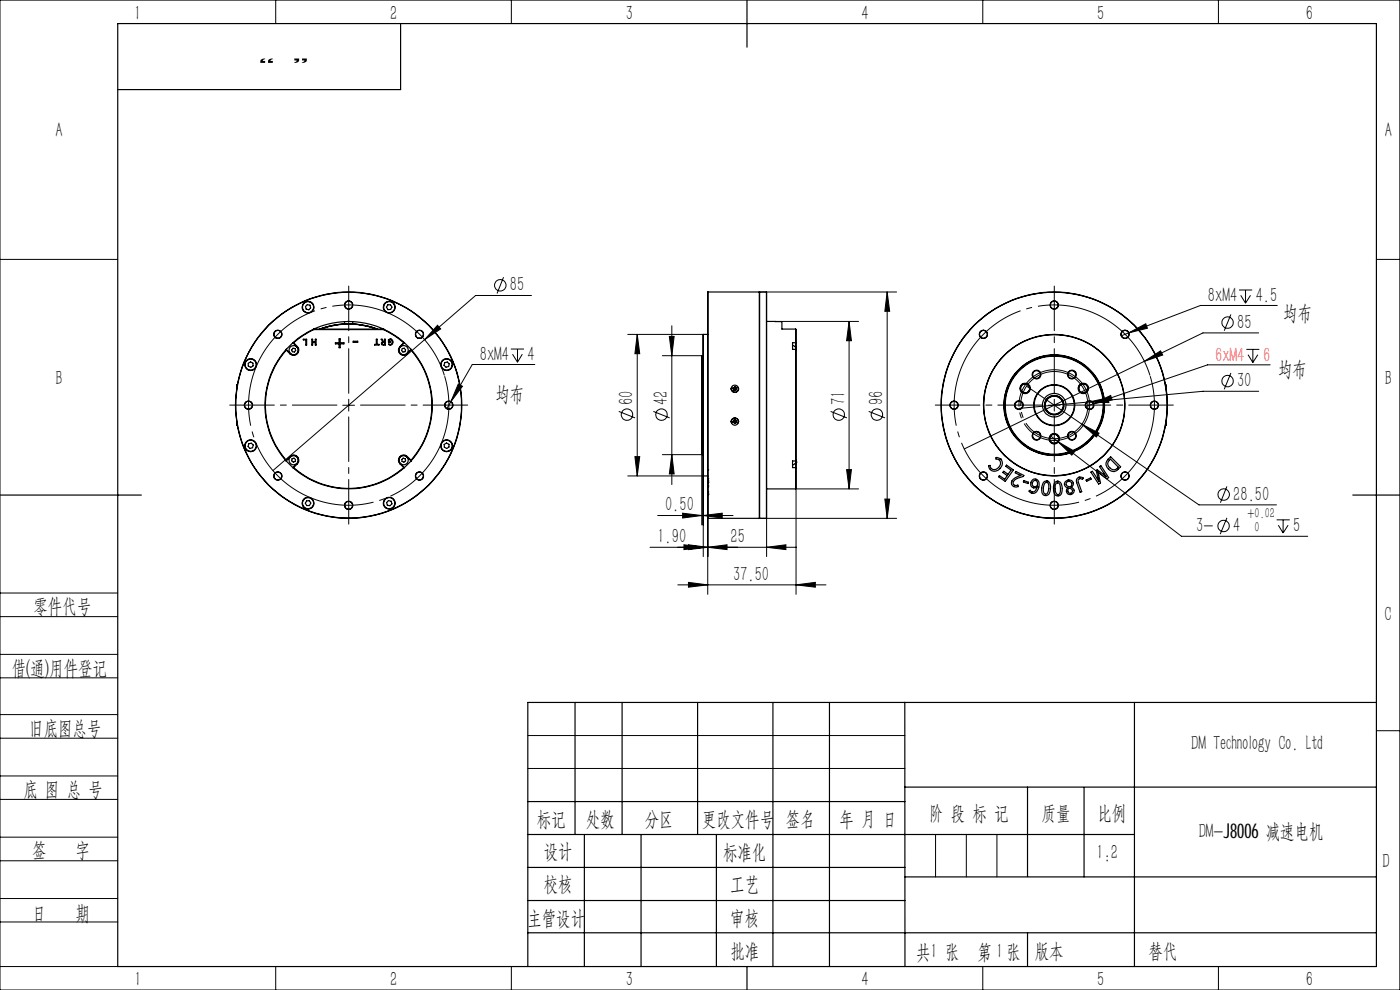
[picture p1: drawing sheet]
<svg xmlns="http://www.w3.org/2000/svg" width="297mm" height="210mm" viewBox="0 0 297 210" stroke-linecap="round" stroke-linejoin="round" font-family="sans-serif">
<g fill="none" stroke="#000" stroke-width=".21">
<path d="M0 0h297v210h-297zM58.5 0v5M108.5 0v5M208.5 0v5M258.5 0v5M0 55h25M106.8 58.8l-1.4 3.5M292 55h5M90.1 72.1l-32.2 27.7M92.8 69l.7 .8-3.4 2.3zM108.4 74h2.8M108.7 75.1l1.1 1.7"/>
<path d="M109.8 74v2.8M110.8 75.1l-1 1.7M112.7 62.7h-11.8l-10.8 9.4M113.5 77.3h-13.3l-4.6 7.9M133.2 70.9h16M135.2 70.9v30.1M135.2 70.9l.5 4.1h-1zM140.5 75.5h8.4M142 71.4h1l-.5 4.1zM142.5 69.1v33.7M161.1 61.9h29.1M164.5 68.2h17.6"/>
<path d="M180.1 68.2v35.5M180.1 68.2l.5 4.1h-1zM188.2 61.9v48.1M188.2 61.9l.5 4.1h-1zM239.4 70.6l3.7-1.9 .3 .9zM239.4 70.6l-1.5 .6M242.7 76.7l3.5-2.3 .5 .9zM242.7 76.7l-38.2 18.5M261.1 66.7l-1.4 3.5M261.1 79.1l-1.4 3.5M262.9 61.5h2.7M263.2 62.6l1 1.7"/>
<path d="M264.2 61.5v2.8M264.4 74.1h2.8M264.8 75.2l1 1.7M265.3 62.6l-1.1 1.7M265.8 74.1v2.8M266.8 75.2l-1 1.7M267 70.6h-11.8l-12.5 6.1M269.5 77.4h-13.3l-25.8 8.8M271 64.8h-16.3l-15.3 5.8M72.7 86h2.5M74 84.7v2.5M95.6 85.2l-.8 1.5"/>
<path d="M97.2 81.4l.9 .5-2.5 3.3zM131.3 87.3l3.4 1.3M134.7 96.9h1l-.5 4.1zM138.6 87.3l3.5 1.3M140.5 96.4h8.4v15M142.5 96.4l.5 4.1h-1zM176.2 87.3l3.5 1.3M179.6 99.6h1l-.5 4.1zM184.3 87.3l3.4 1.3M217.8 81.9l11.7 8.1M222.4 86h2.5M222.8 92.5l1.6 1.2"/>
<path d="M223.7 84.7v2.5M224.4 93.7l3.6 2.1-.6 .7zM224.4 93.7l26.2 20.1h26.8M229.5 90l3.7 1.9-.6 .8zM229.5 90l24.9 17.1h16.4M231.1 85.3l4-.9 .1 1zM231.9 85.7l3.7-1.8 .3 .9zM267 83h-11.8l-39 3.6M133.2 101h16v17.1M137.9 116.1h31.1M139.5 109.4h16M144.8 108.9l4.1 .5-4.1 .5z"/>
<path d="M145.1 115.6l4.1 .5-4.1 .5zM146 115.6l4.1 .5-4.1 .5zM149.2 109.4l4-.5v1zM149.2 101v10.4M150.1 116.1l4.1-.5v1zM150.1 101v25.1M161.1 110h29.1M162.6 116.1l4.1-.5v1zM162.6 110v8.1M168.8 103.7h13.3M168.9 103.7v22.4M187.7 105.9h1l-.5 4.1z"/>
<path d="M260.3 103.2l-1.4 3.4M260.3 109.8l-1.4 3.5M270.8 110.3h2.8M271.2 111.4l1 1.7M272.2 110.3v2.8M273.3 111.4l-1.1 1.7M0 138.8h25M0 125.8h25M0 130.8h25M143.8 124.1h31.4M146 123.5l4.1 .6-4.1 .5zM168.9 124.1l4.1-.6v1.1z"/>
<path d="M0 143.8h25M0 156.6h25M0 151.6h25M112 156h80M292 155h5M0 169.6h25M0 164.6h25M0 177.6h25M112 163h80M198.5 177v9M205 177v9M211.5 177v9"/>
<path d="M0 182.6h25M0 190.6h25M0 195.6h25M0 205h25M58.5 205v5M108.5 205v5M208.5 205v5M258.5 205v5"/>
<circle cx="106.1" cy="60.5" r="1.21"/>
<circle cx="260.4" cy="68.4" r="1.21"/>
<circle cx="133" cy="88" r="1.21"/>
<circle cx="140.3" cy="88" r="1.22"/>
<circle cx="177.9" cy="88" r="1.22"/>
<circle cx="186" cy="87.9" r="1.2"/>
<circle cx="260.4" cy="80.8" r="1.2"/>
<circle cx="259.6" cy="111.6" r="1.21"/>
<circle cx="259.6" cy="104.9" r="1.22"/>
</g>
<path d="M94.3 79.7a21.2 21.2 0 0 0-35.6-8.6 21.2 21.2 0 0 0 9.7 35.3 21.2 21.2 0 0 0 26.2-25.4l-.3-1.3M244 79.7a21.2 21.2 0 0 0-35.6-8.6 21.2 21.2 0 0 0 9.6 35.3 21.2 21.2 0 0 0 26.3-25.4l-.3-1.3" fill="none" stroke="#000" stroke-width=".21" stroke-dasharray="30.5 1.3 1.3 1.3" stroke-dashoffset="-.1" stroke-linecap="butt"/>
<path d="M230.8 83.7a7.5 7.5 0 0 0-12.5-3 7.5 7.5 0 0 0 3.4 12.5 7.5 7.5 0 0 0 9.2-9.1l-.1-.4" fill="none" stroke="#000" stroke-width=".21" stroke-dasharray="30.5 1.3 1.3 1.3" stroke-dashoffset="8.8" stroke-linecap="butt"/>
<path d="M230.5 83.8a7.1 7.1 0 0 0-12-2.8 7.1 7.1 0 0 0 3.3 11.8 7.1 7.1 0 0 0 8.8-8.6l-.1-.4" fill="none" stroke="#000" stroke-width=".21" stroke-dasharray="30.5 1.3 1.3 1.3" stroke-dashoffset="10" stroke-linecap="butt"/>
<path d="M71.5 85.9h-22.8M74 83.4v-22.7M74 88.4v22.8M76.5 85.9h22.7M221.2 85.9h-22.8M223.7 83.4v-22.7M223.7 88.4v22.8M226.2 85.9h22.7" fill="none" stroke="#000" stroke-width=".21" stroke-dasharray="30.5 1.3 1.3 1.3" stroke-dashoffset="21"/>
<g fill="none" stroke="#000" stroke-width=".25">
<path d="M25 5h267v200h-267zM85 5v14h-60M158.5 0v10M52.7 77.1l.5-.3 .5 .2v.6l-.5 .3-.5-.3zM60.7 74.3a17.7 17.7 0 0 0 0 23.3M60.7 74.1a17.9 17.9 0 0 0 0 23.7M60.7 74.1v.2M60.7 74.3l.8 .8M60.7 74.1l.9 .9M61.6 75l-.1 .1M62.1 72.7l-1.4 1.4M62.1 72.7h.2"/>
<path d="M62.1 72.7l.9 .9M62.2 73.9h.4l.1 .5-.3 .3-.4-.1-.1-.4zM62.3 72.7l.8 .8M63 73.6a1 1 0 0 1 0 1.4 1 1 0 0 1-1.4 0M63.1 73.5a1.1 1.1 0 0 1 0 1.6 1.1 1.1 0 0 1-1.6 0M63.1 73.5l-.1 .1M64.3 72h.8v1.2h-.2v-1.1h-.6zM64.8 65l.4-.4 .6 .1 .1 .6-.4 .4-.6-.1zM66.1 72h.2v.5h.6v-.5h.2v1.2h-.2v-.5h-.6v.5h-.2zM66.5 69.8a21 21 0 0 0-4.4 2.9M66.5 69.8l.1 .1M66.5 69.8h14.9"/>
<path d="M66.6 69.9a16.3 16.3 0 0 0-4.3 2.8M66.6 69.9h14.8M68 69.8a17.4 17.4 0 0 1 11.9 0M71.9 71.9h.3v.8h.8v.2h-.8v.9h-.3v-.9h-.7v-.2h.7zM73.1 68.7l-3.1 .4-2.2 .7a17.7 17.7 0 0 1 12.3 0l-2.1-.6-3.2-.5M73.1 68.2a18.6 18.6 0 0 0-6.6 1.6M73.1 68.7h1.7M73.1 68.2h1.7M73.1 68.2v.5M74.8 68.2a18.6 18.6 0 0 1 6.6 1.6M74.8 68.2v.5M74.9 72.4h1v.2h-1z"/>
<path d="M79.8 72h.2v1.1h.4v.1h-.9v-.1h.3zM80.9 72h.2l.3 .5h.2v-.5h.1v1.2l-.7-.1v-.5l.2-.1zM81.2 72.6h.4v.5l-.5-.2zM81.4 69.9a17.3 17.3 0 0 1 4.3 2.8M81.4 69.8a21 21 0 0 1 4.4 2.9M81.4 69.8v.1M82.3 64.7h.5l.2 .2 .1 .2-.2 .5-.6 .1-.3-.5zM82.4 72.1a.6 .6 0 0 1 1 .4 .6 .6 0 0 1-1 .6l.1-.2a.46 .46 0 0 0 .7-.3 .46 .46 0 0 0-.7-.5v.4h.3v.1h-.4zM82.8 71.9h.1M84.8 73.5a1.1 1.1 0 0 0 .1 1.6 1.1 1.1 0 0 0 1.5 0M84.8 73.5l.1 .1M84.9 73.6a1 1 0 0 0 0 1.4 1 1 0 0 0 1.4 0"/>
<path d="M85.3 73.9h.5l.2 .3-.1 .4-.4 .1-.3-.3zM85.7 72.7h.1M85.7 72.7l-.9 .8M85.8 72.7l1.4 1.4M85.8 72.7l-.9 .9M86.3 75l.1 .1M87.2 74.1a17.9 17.9 0 0 1 0 23.7M87.2 74.3a17.7 17.7 0 0 1 0 23.3M87.2 74.1v.2M87.2 74.1l-.9 .9M87.2 74.3l-.8 .8M94.3 76.9l.6-.1 .4 .4-.1 .5-.6 .2-.4-.4z"/>
<path d="M149 75.5v20.9M149 75.5h.2M149.2 70.9v30.1M149.2 70.9h.9M150.2 61.9v48.1M150.2 61.9h10.9M161.1 61.9v48.1M161.1 61.9v.1M162.6 61.9h-1.5v48.1h1.5M162.6 61.9v48.1M162.6 68.2h3.3v1.6h2.9M164.5 68.2h.1"/>
<path d="M168.1 73.3h.2a.77 .77 0 0 1 .6 .9M168.8 69.8v3.9M168.8 74.1v23.7M168.8 69.8l.1 2.9M168.9 72.7h-.8v1.4h.7M168.9 73.5v.3M168.9 72.7v.8M168.9 73.5l-.2 .1M50.2 89.4l.1 .8M50.3 89.7v.5M50.3 81.7l-.1 .8M50.3 81.7v.5"/>
<path d="M50.3 81.7v.1M50.3 90.1v.1M52.7 94.1l.6-.1 .4 .4-.1 .6-.6 .1-.4-.4zM60.7 97.8l1.4 1.4M60.7 97.6v.2M61.5 96.8a1.1 1.1 0 0 1 1.6 0 1.1 1.1 0 0 1 0 1.6M61.5 96.8l-.8 .8M61.5 96.8l.1 .1M61.6 96.9a1 1 0 0 1 1.4 0 1 1 0 0 1 0 1.4M61.6 96.9l-.9 .9M61.9 97.3l.5-.1 .3 .3-.1 .4-.4 .1-.3-.3zM62.1 99.2a17.9 17.9 0 0 0 23.7 0"/>
<path d="M62.1 99.2h.2M62.3 99.2a17.6 17.6 0 0 0 23.4 0M63 98.3l.1 .1M63 98.3l-.9 .9M63.1 98.4l-.8 .8M84.8 98.4l.9 .8M84.9 98.3l-.1 .1M84.9 98.3l.9 .9M85.2 97.5l.3-.3 .5 .1v.4l-.3 .3-.4-.1zM85.7 99.2h.1M86.3 96.9a1 1 0 0 0-1.4 0 1 1 0 0 0 0 1.4M86.3 96.9l.9 .9"/>
<path d="M86.4 96.8a1.1 1.1 0 0 0-1.5 0 1.1 1.1 0 0 0-.1 1.6M86.4 96.8l-.1 .1M86.4 96.8l.8 .8M87.2 97.8l-1.4 1.4M87.2 97.6v.2M94.2 94.3l.5-.3 .5 .3v.5l-.4 .3-.5-.2zM149 96.4h.2M150.1 99.7h.1M155.2 89.7a.76 .76 0 0 1 .7-1.1 .76 .76 0 0 1 .7 1.1M155.2 82.2a.76 .76 0 0 0 .7 1.1 .76 .76 0 0 0 .7-1.1M155.5 89.5l.1 .1M155.5 89.6v-.2h.3l-.1-.3h.3v.2h.2l.1 .2-.3 .1 .1 .2"/>
<path d="M155.5 89.6h.3v.2h.3M155.5 82.4v.1M155.5 89.4v.1M155.6 89.5v.1M155.6 82.2l.2 .1 .1-.3 .2 .1-.1 .3h.3l-.1 .3-.2-.1-.1 .3-.2-.1v-.3h-.2zM155.6 82.2l-.1 .2M155.6 82.3v.1M155.7 82.8h.2M155.7 82.7l.2 .1M155.9 82.1l.2 .1M155.9 82.2h.2M156 89.1h-.3h.3"/>
<path d="M156 89.7h-.2M156.1 89.8h-.3M156.1 89.3l.1 .2M156.2 89.3v.2M156.2 82.4l-.1 .2M156.2 82.4v.2M168.7 98.3l.2 .1M168.8 97.8h-.7v1.4h.8M168.8 98.2v5.5M168.9 98l-.2 .3-.6 .3M168.9 98h.1M168.9 98.1v.3"/>
<path d="M168.9 99.2l-.1 4.5M168.9 97.7v.3M168.9 98.4v.8M211.3 97a1.3 1.3 0 0 1 1.3 .9 1.3 1.3 0 0 1-.5 1.5 1.3 1.3 0 0 1-1.4 .6 1.3 1.3 0 0 1-1-1.2l.3-.1a.96 .96 0 0 0 .8 .9 .96 .96 0 0 0 1-.4 .97 .97 0 0 0 .5-1.2 .97 .97 0 0 0-1-.6zM212.3 97.4h.1M213.5 98.7l1.5 1-1.7 2.4-1.5-1 .2-.2 1.1 .8 .6-.8-1-.7 .2-.2 1 .6 .6-.9-1.1-.8zM235.1 97.4l.5-.5 2.1 2.1a1.58 1.58 0 0 1-2.5 .5 1.35 1.35 0 0 1-.1-2.1zM235.3 97.6l.3-.2 1.6 1.7a1.2 1.2 0 0 1-1.7 .3 1.2 1.2 0 0 1-.2-1.8zM247.3 90.1v.1M247.3 89.7v.5M247.3 81.7v.5M247.3 81.7l.1 .8"/>
<path d="M247.3 81.7v.1M247.4 89.4l-.1 .8M0 105h30M65.1 106.2h.5l.2 .3 .1 .2-.2 .5h-.6l-.2-.2-.1-.3zM82.4 106.2l.6 .1 .1 .6-.4 .4-.5-.1-.2-.6zM149.2 101h.9M150.1 101.5h.1M150.1 102.1h.1M150.1 104.6h.1M150.1 102.4h.1M150.1 104.9h.1M150.1 104.8h.1"/>
<path d="M150.1 102.3h.1M150.1 103.2h.1M150.1 104.3h.1M150.1 101.9h.1M150.1 103h.1M150.2 110h10.9M161.1 109.9v.1M162.6 103.7h6.2M215.5 100l1.7 .9-.1 .2a2.65 2.65 0 0 0-2.2 1.3l.1 .4 .5 .2 .4-.1 .1 .3a.95 .95 0 0 1-1.3-.3 .95 .95 0 0 1 .3-1.3l1.6-.7-1.2-.6zM217.2 101.9l1 .4-.1 .3-1-.4zM219 101.8a.85 .85 0 0 1 1.4 .5 1.95 1.95 0 0 1-1.2 2.4l-.8-.4-.1-.1 .2-.2a.66 .66 0 0 0 1.2 .1l.3-.8a.89 .89 0 0 1-1.3-.2 .89 .89 0 0 1 .3-1.3zM219.1 102.2a.5 .5 0 0 1 .9-.1 .64 .64 0 0 1 0 1 .64 .64 0 0 1-1-.2z"/>
<path d="M219.7 101.9h.1M221.4 102.3l.2-.2a.81 .81 0 0 1 1.2 .5 2.29 2.29 0 0 1-.5 2.4l-.3 .1a.77 .77 0 0 1-.9-.6 2.83 2.83 0 0 1 .3-2.2zM221.7 102.5a.43 .43 0 0 1 .7 0l.1 .4-.1 1.1a.72 .72 0 0 1-.6 .8 1.53 1.53 0 0 1-.3-2zM222 102.3h.1M222.1 102h.1M223.9 102.3a.9 .9 0 0 1 1-.1 .9 .9 0 0 1 .4 .9l.1 .5a1.19 1.19 0 0 1-.9 1.6 1.12 1.12 0 0 1-1-1.5 1.61 1.61 0 0 1 .4-1.4zM224 102.6a.48 .48 0 0 1 .5-.2 .48 .48 0 0 1 .4 .5v1.7a.42 .42 0 0 1-.3 .3 .42 .42 0 0 1-.5-.1l-.3-1.1zM224.3 102.1h.1M224.3 102.4h.1M226.5 103.5h.1M226.6 101.8a.82 .82 0 0 0-.8 .8 .82 .82 0 0 0 .7 .9M226.6 101.8a.84 .84 0 0 1 1 .5 .84 .84 0 0 1-.3 1.1"/>
<path d="M226.6 101.8h.1M226.6 102.1h.1M226.7 103.5a.57 .57 0 0 1 .8 .5 .57 .57 0 0 1-.6 .6l-.3-.2-.1-.4zM227.3 103.4h.1M227.3 103.4a.81 .81 0 0 1 .4 1.2 .81 .81 0 0 1-1.3 .1 .81 .81 0 0 1 .1-1.2M228.6 101.4l.5-.2 .5 .1 .2 .1-.2 .3a.53 .53 0 0 0-.7-.1 .53 .53 0 0 0-.1 .7l.7 2-.4 .1-.7-2a.81 .81 0 0 1 .2-1zM228.9 101.2h.1M230.4 101.8l1-.4 .1 .2-1 .5zM232.9 100.1l1.9 1.5 .4-.3-1.7-2.5-.2 .2 1.4 2.1M232.9 100.1l.6 2.3-.4 .3-1.7-2.6 .3-.1 1.4 2.1M232.9 100.1h.1M233.1 102.1h.1"/>
<path d="M234.7 101.1h.1M234.7 101.1l-1.9-1.4-.2 .1 .5 2.3M287 105h10M122 149v28M132 149v28M148 149v28M164 149v56M176 149v56M191.9 149l.1 56M240.7 149v56M292 149h-180v56M112 177h128.7"/>
<path d="M112 170h80M124 177v28M136 177v28M152 177v28M191.9 167h100.1M218 167v18.9M230 167v19M112 197.9h180M112 184h80M112 191h80M192 186h100M218 197.9v7.1"/>
<path d="M158.5 205v5"/>
<circle cx="53.2" cy="77.3" r="1.17"/>
<circle cx="53.2" cy="77.3" r="1.25"/>
<circle cx="58.9" cy="70.9" r=".87"/>
<circle cx="58.9" cy="70.9" r=".82"/>
<circle cx="62.3" cy="74.3" r=".96"/>
<circle cx="65.3" cy="65.2" r="1.25"/>
<circle cx="65.4" cy="65.2" r="1.18"/>
<circle cx="74" cy="64.7" r=".87"/>
<circle cx="74" cy="64.7" r=".84"/>
<circle cx="82.6" cy="65.2" r="1.26"/>
<circle cx="82.6" cy="65.2" r="1.17"/>
<circle cx="85.6" cy="74.3" r=".97"/>
<circle cx="89" cy="70.9" r=".87"/>
<circle cx="89" cy="70.9" r=".83"/>
<circle cx="94.7" cy="77.3" r="1.18"/>
<circle cx="94.8" cy="77.3" r="1.26"/>
<circle cx="208.6" cy="70.9" r=".87"/>
<circle cx="208.6" cy="70.9" r=".82"/>
<circle cx="219.9" cy="79.5" r=".83"/>
<circle cx="219.9" cy="79.5" r=".93"/>
<circle cx="223.6" cy="64.7" r=".83"/>
<circle cx="223.6" cy="64.7" r=".88"/>
<circle cx="227.4" cy="79.5" r=".83"/>
<circle cx="227.4" cy="79.5" r=".94"/>
<circle cx="238.7" cy="70.9" r=".83"/>
<circle cx="238.7" cy="70.9" r=".87"/>
<circle cx="52.7" cy="86" r=".82"/>
<circle cx="52.7" cy="85.9" r=".87"/>
<circle cx="53.2" cy="94.6" r="1.25"/>
<circle cx="53.2" cy="94.5" r="1.18"/>
<circle cx="62.3" cy="97.6" r=".96"/>
<circle cx="74" cy="85.9" r="23.9"/>
<circle cx="74" cy="86" r="24"/>
<circle cx="85.6" cy="97.6" r=".97"/>
<circle cx="94.7" cy="94.6" r="1.17"/>
<circle cx="94.8" cy="94.5" r="1.26"/>
<circle cx="95.2" cy="85.9" r=".87"/>
<circle cx="95.2" cy="86" r=".82"/>
<circle cx="155.9" cy="82.4" r=".76"/>
<circle cx="155.9" cy="89.5" r=".75"/>
<circle cx="202.4" cy="85.9" r=".82"/>
<circle cx="202.4" cy="86" r=".87"/>
<circle cx="216.1" cy="85.9" r=".83"/>
<circle cx="216.1" cy="85.9" r=".94"/>
<circle cx="217.5" cy="82.4" r=".95"/>
<circle cx="217.5" cy="82.4" r="1"/>
<circle cx="217.5" cy="82.4" r="1.1"/>
<circle cx="219.9" cy="92.4" r=".83"/>
<circle cx="219.9" cy="92.5" r=".92"/>
<circle cx="223.6" cy="85.9" r="10.7"/>
<circle cx="223.6" cy="86" r="2.08"/>
<circle cx="223.6" cy="93.1" r=".95"/>
<circle cx="223.6" cy="85.9" r="1.99"/>
<circle cx="223.6" cy="86" r="14.9"/>
<circle cx="223.6" cy="85.9" r="15"/>
<circle cx="223.6" cy="85.9" r="4.3"/>
<circle cx="223.6" cy="85.9" r="10.4"/>
<circle cx="223.6" cy="85.9" r="1.89"/>
<circle cx="223.6" cy="86" r="4.3"/>
<circle cx="223.6" cy="86" r="10.5"/>
<circle cx="223.6" cy="85.9" r="10.6"/>
<circle cx="223.7" cy="85.9" r="2.49"/>
<circle cx="223.7" cy="86" r="24"/>
<circle cx="223.7" cy="85.9" r="24"/>
<circle cx="223.7" cy="93.1" r="1"/>
<circle cx="223.7" cy="93.1" r="1.1"/>
<circle cx="227.4" cy="92.4" r=".83"/>
<circle cx="227.4" cy="92.4" r=".93"/>
<circle cx="229.8" cy="82.4" r="1.1"/>
<circle cx="229.8" cy="82.4" r="1.01"/>
<circle cx="229.8" cy="82.4" r=".96"/>
<circle cx="231.1" cy="85.9" r=".83"/>
<circle cx="231.2" cy="86" r=".93"/>
<circle cx="244.9" cy="86" r=".87"/>
<circle cx="244.9" cy="85.9" r=".82"/>
<circle cx="58.9" cy="101" r=".87"/>
<circle cx="58.9" cy="101" r=".82"/>
<circle cx="65.3" cy="106.7" r="1.24"/>
<circle cx="65.3" cy="106.7" r="1.17"/>
<circle cx="74" cy="107.2" r=".88"/>
<circle cx="74" cy="107.2" r=".83"/>
<circle cx="82.6" cy="106.7" r="1.18"/>
<circle cx="82.6" cy="106.7" r="1.25"/>
<circle cx="89" cy="101" r=".87"/>
<circle cx="89" cy="101" r=".83"/>
<circle cx="208.6" cy="101" r=".87"/>
<circle cx="208.6" cy="101" r=".82"/>
<circle cx="223.6" cy="107.2" r=".83"/>
<circle cx="223.6" cy="107.2" r=".87"/>
<circle cx="226.8" cy="102.7" r=".59"/>
<circle cx="238.7" cy="101" r=".83"/>
<circle cx="238.7" cy="101" r=".87"/>
</g>
<g fill="#000">
<path d="M92.8 69l-2.7 3.1 3.4-2.3zM242.7 76.7l4-1.4-.5-.9zM231.1 85.3l4.1 .1-.1-1zM229.5 90l3.1 2.7 .6-.8z"/>
<path d="M135.2 70.9l.5 4.1h-1zM134.7 96.9h1l-.5 4.1z"/>
<path d="M97.2 81.4l-1.6 3.8 2.5-3.3zM146 123.5l4.1 .6-4.1 .5zM168.9 124.1l4.1-.6v1.1zM146 115.6l4.1 .5-4.1 .5zM162.6 116.1l4.1-.5v1zM145.1 115.6l4.1 .5-4.1 .5zM150.1 116.1l4.1-.5v1zM144.8 108.9l4.1 .5-4.1 .5zM149.2 109.4l4-.5v1zM239.4 70.6l4-1-.3-.9zM224.4 93.7l3 2.8 .6-.7zM231.9 85.7l4-.9-.3-.9z"/>
<path d="M179.6 99.6h1l-.5 4.1zM180.1 68.2l.5 4.1h-1zM187.7 105.9h1l-.5 4.1zM188.2 61.9l.5 4.1h-1zM142.5 96.4l.5 4.1h-1zM142 71.4h1l-.5 4.1z"/>
</g>
<g font-size="4.4">
<text x="28.5" y="4.1">1</text>
<text x="82.7" y="4.1">2</text>
<text x="132.7" y="4.1">3</text>
<text x="182.7" y="4.1">4</text>
<text x="232.7" y="4.1">5</text>
<text x="277" y="4.1">6</text>
<text x="11.8" y="29.1">A</text>
<text x="293.8" y="29.1">A</text>
<text x="108.2" y="61.8">85</text>
<text x="256.3" y="64.1">8xM4</text>
<text x="266.4" y="64.1">4.5</text>
<text x="262.4" y="69.7">85</text>
<text x="272.2" y="67.8">均布</text>
<text x="101.8" y="76.6">8xM4</text>
<text x="111.9" y="76.6">4</text>
<text x="11.8" y="81.6">B</text>
<text x="262.4" y="82.1">30</text>
<text x="271.1" y="79.8">均布</text>
<text x="293.8" y="81.6">B</text>
<text x="105.1" y="85">均布</text>
<text x="134.3" y="85.9" transform="rotate(-90 134.3 85.9)">60</text>
<text x="141.7" y="85.9" transform="rotate(-90 141.7 85.9)">42</text>
<text x="179.3" y="85.9" transform="rotate(-90 179.3 85.9)">71</text>
<text x="187.4" y="85.9" transform="rotate(-90 187.4 85.9)">96</text>
<text x="261.6" y="106.2">28.50</text>
<text x="141.1" y="108.5">0.50</text>
<text x="253.8" y="112.9">3-</text>
<text x="261.6" y="112.9">4</text>
<text x="274.4" y="112.9">5</text>
<text x="139.5" y="115.2">1.90</text>
<text x="155" y="115.2">25</text>
<text x="155.5" y="123.2">37.50</text>
<text x="7.1" y="130.1">零件代号</text>
<text x="293.7" y="131.6">C</text>
<text x="2.5" y="143.2">借(通)用件登记</text>
<text x="6.2" y="155.8">旧底图总号</text>
<text x="252.7" y="159.1">DM Technology Co. Ltd</text>
<text x="5" y="168.9">底 图 总 号</text>
<text x="197.1" y="173.8">阶 段 标 记</text>
<text x="221" y="173.8">质量</text>
<text x="232.8" y="173.8">比例</text>
<text x="113.9" y="175.2">标记</text>
<text x="124.3" y="175.2">处数</text>
<text x="136.8" y="175.2">分区</text>
<text x="148.9" y="175.2">更改文件号</text>
<text x="166.7" y="175.2">签名</text>
<text x="178.1" y="175.2">年 月 日</text>
<text x="254.3" y="177.8">DM-J8006 减速电机</text>
<text x="6.8" y="181.9">签</text>
<text x="16" y="181.9">字</text>
<text x="115.3" y="182.1">设计</text>
<text x="153.4" y="182.1">标准化</text>
<text x="232.6" y="182.1">1:2</text>
<text x="293.3" y="184.1">D</text>
<text x="115.3" y="189">校核</text>
<text x="154.9" y="189">工艺</text>
<text x="6.8" y="195.2">日</text>
<text x="16" y="195.2">期</text>
<text x="111.9" y="196.2">主管设计</text>
<text x="154.9" y="196.2">审核</text>
<text x="154.9" y="203.1">批准</text>
<text x="194.4" y="203.4">共 张</text>
<text x="197.4" y="203.1">1</text>
<text x="207.4" y="203.4">第 张</text>
<text x="211.3" y="203.1">1</text>
<text x="219.5" y="203.1">版本</text>
<text x="243.6" y="203.1">替代</text>
<text x="28.5" y="209.2">1</text>
<text x="82.7" y="209.2">2</text>
<text x="132.7" y="209.2">3</text>
<text x="182.7" y="209.2">4</text>
<text x="232.7" y="209.2">5</text>
<text x="277" y="209.2">6</text>
</g>
<g font-size="4.4" fill="#ff1418">
<text x="257.8" y="76.7">6xM4</text>
<text x="267.9" y="76.7">6</text>
</g>
<g font-size="4.1">
<text x="58.3" y="10.4" transform="rotate(-180 58.3 10.4)">”</text>
<text x="65.5" y="10.4" transform="rotate(-180 65.5 10.4)">“</text>
</g>
<g font-size="3.1">
<text x="264.7" y="109.8">+0.02</text>
<text x="266.2" y="112.9">0</text>
</g>
</svg>
